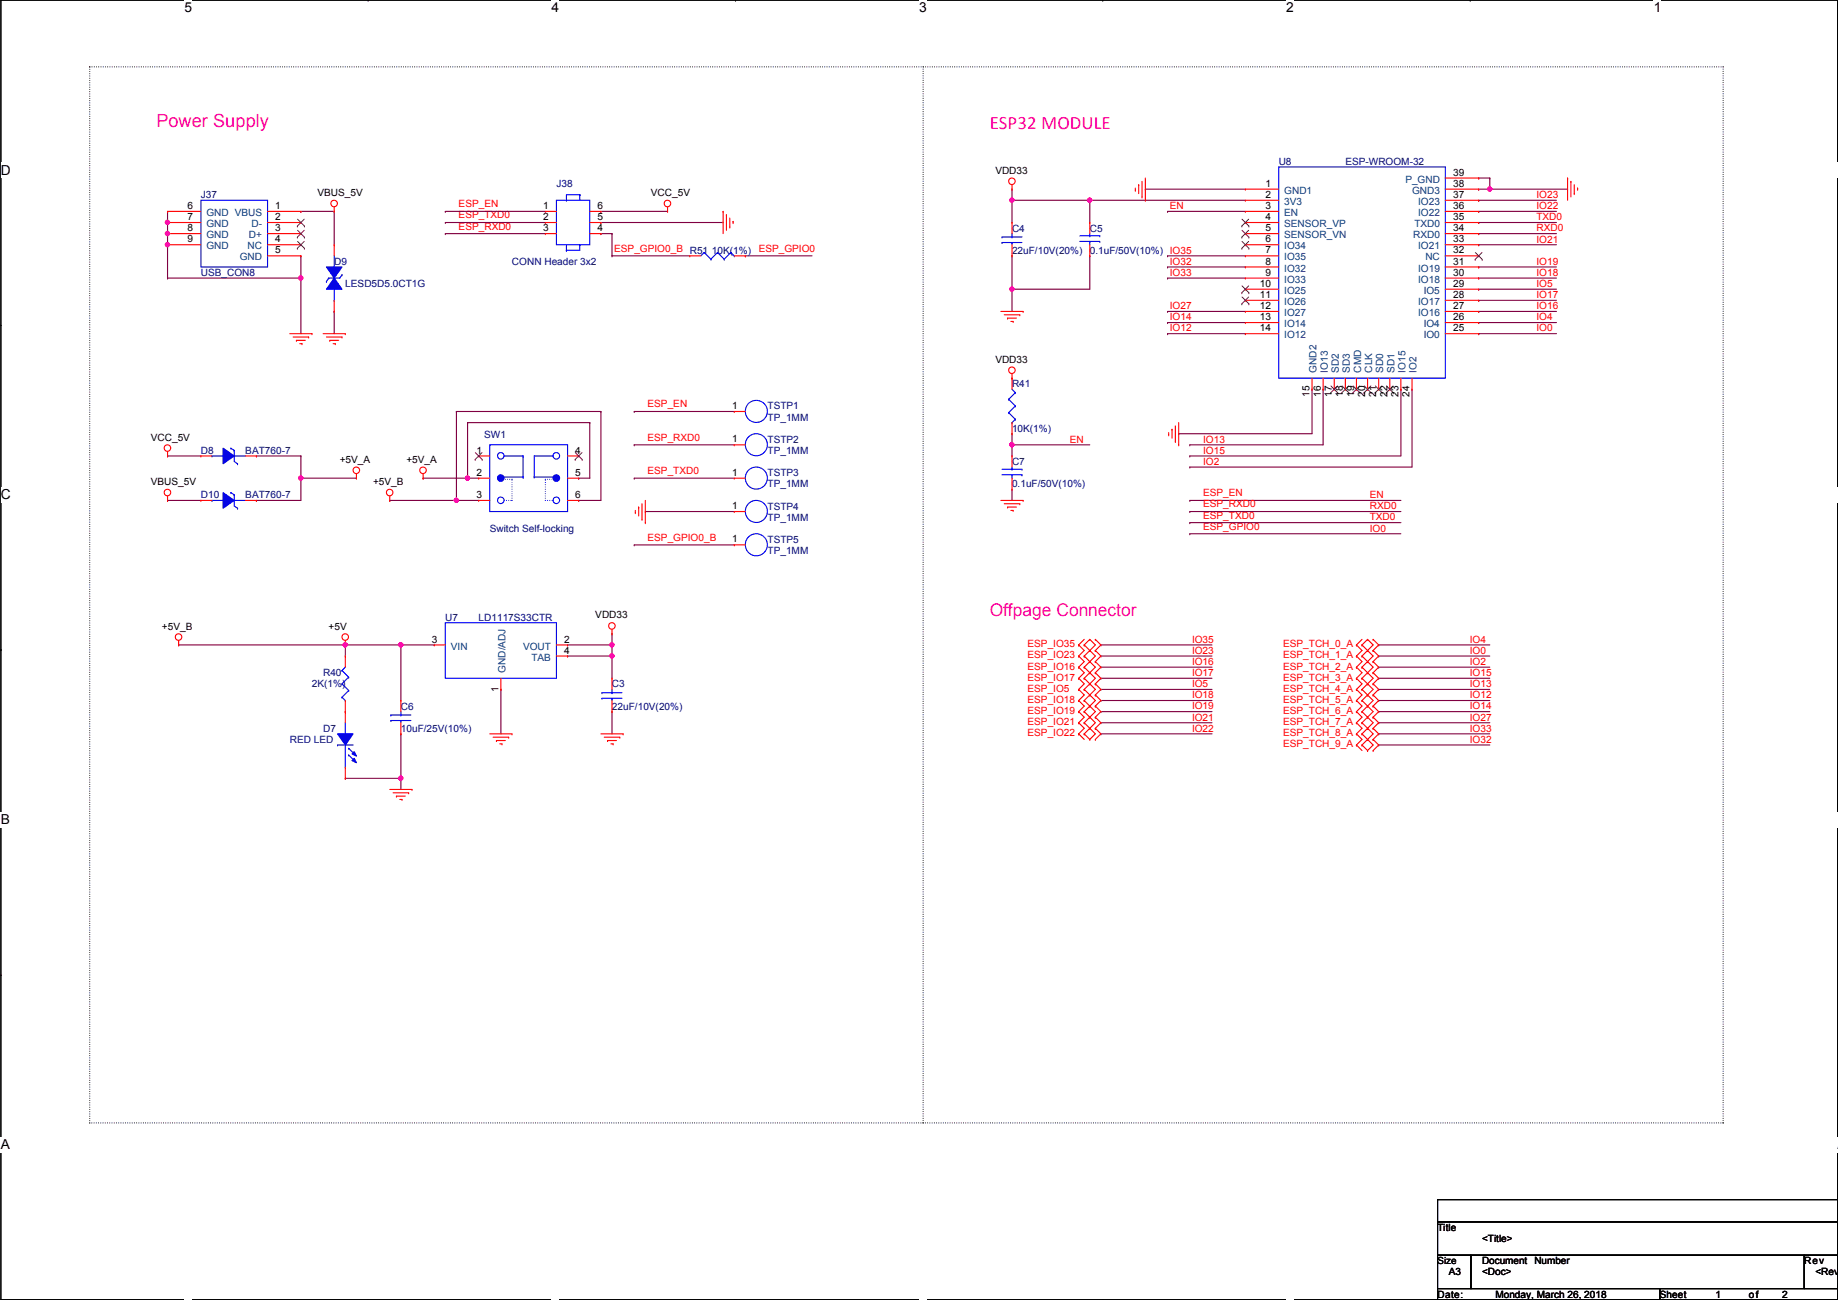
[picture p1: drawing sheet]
<svg xmlns="http://www.w3.org/2000/svg" width="420mm" height="297mm" viewBox="0 0 420 297" stroke-linecap="round" stroke-linejoin="round" font-family="sans-serif">
<path d="M.2 0h419.9v297h-419.9z" fill="none" stroke="#000" stroke-width=".25"/>
<g fill="#fff">
<path d="M42.2 0h1.7v3.5h-1.7z"/>
<path d="M42.2 297l1.7 .1z"/>
</g>
<path d="M84.1 0h.1M84.1 297h.1" fill="none" stroke="#000" stroke-width=".25"/>
<g fill="#fff">
<path d="M126.1 0h1.7v3.5h-1.7z"/>
<path d="M126.1 297l1.7 .1z"/>
</g>
<path d="M168.1 0h.1M168.1 297h.1" fill="none" stroke="#000" stroke-width=".25"/>
<g fill="#fff">
<path d="M210.1 0h1.7v3.5h-1.7z"/>
<path d="M210.1 297l1.7 .1z"/>
</g>
<path d="M252.1 0h.1M252.1 297h.1" fill="none" stroke="#000" stroke-width=".25"/>
<g fill="#fff">
<path d="M294 0h1.8v3.5h-1.8z"/>
<path d="M294 297l1.8 .1z"/>
</g>
<path d="M336.1 0h.1M336.1 297h.1" fill="none" stroke="#000" stroke-width=".25"/>
<g fill="#fff">
<path d="M378 0h1.8v3.5h-1.8z"/>
<path d="M378 297l1.8 .1z"/>
<path d="M.2 37.1h2.2v3.5h-2.2z"/>
<path d="M420.1 37.1l.1 3.5z"/>
<path d="M.2 111.3h2.2v3.5h-2.2z"/>
<path d="M420.1 111.3l.1 3.5z"/>
</g>
<path d="M.2 74.3h.1M420.1 74.3h.1" fill="none" stroke="#000" stroke-width=".25"/>
<g fill="#fff">
<path d="M.2 185.6h2.1v3.5h-2.1z"/>
<path d="M420.1 185.6l.1 3.5z"/>
</g>
<path d="M.2 148.5h.1M420.1 148.5h.1" fill="none" stroke="#000" stroke-width=".25"/>
<path d="M.2 148.5h.1M420.1 148.5h.1" fill="none" stroke="#000" stroke-width=".23"/>
<g fill="#fff">
<path d="M.2 259.8h2.1v3.5h-2.1z"/>
<path d="M420.1 259.8l.1 3.5z"/>
</g>
<path d="M.2 222.7h.1M420.1 222.7h.1" fill="none" stroke="#000" stroke-width=".25"/>
<path d="M20.5 15.3h373.4M20.5 15.3h.1M211 15.3v241.3M393.9 15.3h.1M393.9 15.3v241.3M20.5 256.6h.1M20.5 256.6v-241.3M211 256.6h.1M393.9 256.6h.1M393.9 256.6h-373.4" fill="none" stroke="#000" stroke-width=".25" stroke-dasharray="0 .5"/>
<path d="M129.7 147.4h.1M129.7 147.4h10.2M139.9 147.4h.1M139.9 147.4v2.5M139.9 162.6h.1M139.9 162.6v5.1" fill="none" stroke="#800040" stroke-width=".25"/>
<circle cx="139.9" cy="149.9" r=".49" fill="#f0f"/>
<circle cx="139.9" cy="149.9" r=".49" fill="none" stroke="#f0f" stroke-width=".25"/>
<circle cx="139.9" cy="147.3" r=".49" fill="#f0f"/>
<circle cx="139.9" cy="147.3" r=".49" fill="none" stroke="#f0f" stroke-width=".25"/>
<path d="M78.9 147.4h.1M78.9 147.4v2.5M114.5 157.5h.1M114.5 157.5v10.2M129.7 149.9h.1M129.7 149.9h10.2M139.9 149.9h.1M139.9 149.9v5.1" fill="none" stroke="#800040" stroke-width=".25"/>
<circle cx="78.9" cy="147.3" r=".49" fill="#f0f"/>
<circle cx="78.9" cy="147.3" r=".49" fill="none" stroke="#f0f" stroke-width=".25"/>
<path d="M76.4 48.3h.1M76.4 48.3v7.6M76.4 71.2h.1M76.4 71.2v5M78.9 177.8h.1M78.9 177.8h12.7" fill="none" stroke="#800040" stroke-width=".25"/>
<circle cx="91.6" cy="177.8" r=".49" fill="#f0f"/>
<circle cx="91.6" cy="177.8" r=".49" fill="none" stroke="#f0f" stroke-width=".25"/>
<path d="M38.3 50.8h.1M38.3 50.8v2.6M91.6 177.8h.1M91.6 177.8v2.6" fill="none" stroke="#800040" stroke-width=".25"/>
<circle cx="38.3" cy="50.8" r=".49" fill="#f0f"/>
<circle cx="38.3" cy="50.8" r=".49" fill="none" stroke="#f0f" stroke-width=".25"/>
<path d="M38.3 53.4h.1M38.3 53.4v2.5" fill="none" stroke="#800040" stroke-width=".25"/>
<circle cx="38.3" cy="55.9" r=".49" fill="#f0f"/>
<circle cx="38.3" cy="55.9" r=".49" fill="none" stroke="#f0f" stroke-width=".25"/>
<circle cx="38.3" cy="53.4" r=".49" fill="#f0f"/>
<circle cx="38.3" cy="53.4" r=".49" fill="none" stroke="#f0f" stroke-width=".25"/>
<path d="M38.3 55.9h.1M38.3 48.3h.1M38.3 48.3v2.5M38.3 55.9v7.6M68.8 48.3h.1M68.8 58.5h.1M68.8 48.3h7.6M68.8 58.5v17.7M38.3 63.5h.1M38.3 63.5h30.5M68.8 63.5h.1" fill="none" stroke="#800040" stroke-width=".25"/>
<circle cx="68.8" cy="63.5" r=".49" fill="#f0f"/>
<circle cx="68.8" cy="63.5" r=".49" fill="none" stroke="#f0f" stroke-width=".25"/>
<path d="M78.9 147.4h.1M78.9 147.4h12.7M91.6 147.4h.1M91.6 147.4v12.7" fill="none" stroke="#800040" stroke-width=".25"/>
<circle cx="91.6" cy="147.3" r=".49" fill="#f0f"/>
<circle cx="91.6" cy="147.3" r=".49" fill="none" stroke="#f0f" stroke-width=".25"/>
<path d="M249.1 45.8h.1M249.1 45.8h35.6M139.9 144.8h.1M139.9 144.8v2.6M91.6 167.7h.1M91.6 167.7v10.1" fill="none" stroke="#800040" stroke-width=".25"/>
<circle cx="249.1" cy="45.7" r=".49" fill="#f0f"/>
<circle cx="249.1" cy="45.7" r=".49" fill="none" stroke="#f0f" stroke-width=".25"/>
<path d="M231.3 99.1h.1M231.3 99.1v2.5M231.3 101.6h.1M231.3 101.6h17.8" fill="none" stroke="#800040" stroke-width=".25"/>
<circle cx="231.3" cy="101.6" r=".49" fill="#f0f"/>
<circle cx="231.3" cy="101.6" r=".49" fill="none" stroke="#f0f" stroke-width=".25"/>
<g fill="none" stroke="#800040" stroke-width=".25">
<path d="M231.3 43.2h.1M231.3 45.8h.1M231.3 43.2v7.6M261.8 43.2h.1M261.8 43.2h22.9M266.9 48.3h.1M266.9 58.5h.1M266.9 48.3h17.8M266.9 58.5h17.8M338 45.8h.1M338 43.2h.1M338 53.4h.1"/>
<path d="M338 50.8h.1M338 48.3h.1M338 55.9h.1M338 40.7h.1M338 43.2h20.3M338 48.3h17.8M338 45.8h17.8M338 53.4h17.8M338 50.8h17.8M338 55.9h17.8M338 40.7h2.6M340.6 40.7h.1"/>
<path d="M340.6 43.2h.1M340.6 40.7v2.5M266.9 61h.1M266.9 63.5h.1M266.9 73.7h.1M266.9 71.2h.1M266.9 76.2h.1M266.9 61h17.8M266.9 63.5h17.8M266.9 73.7h17.8M266.9 71.2h17.8M266.9 76.2h17.8"/>
<path d="M338 61h.1M338 63.5h.1M338 76.2h.1M338 73.7h.1M338 61h17.8M338 63.5h17.8M338 73.7h17.8M338 76.2h17.8M299.9 88.9h.1M299.9 88.9v10.2M302.5 88.9h.1M302.5 88.9v12.7"/>
<path d="M320.2 88.9h.1M320.2 88.9v15.3M322.8 88.9h.1M322.8 88.9v17.8M231.3 111.8h.1M231.3 101.6h.1M231.3 101.6v2.6M231.3 111.8v2.5"/>
</g>
<circle cx="340.5" cy="43.2" r=".49" fill="#f0f"/>
<circle cx="340.5" cy="43.2" r=".49" fill="none" stroke="#f0f" stroke-width=".25"/>
<path d="M231.3 58.5h.1M231.3 45.8h.1M231.3 58.5v7.6M231.3 45.8h17.8" fill="none" stroke="#800040" stroke-width=".25"/>
<circle cx="231.3" cy="45.7" r=".49" fill="#f0f"/>
<circle cx="231.3" cy="45.7" r=".49" fill="none" stroke="#f0f" stroke-width=".25"/>
<path d="M249.1 45.8h.1M249.1 45.8v5M231.3 66.1h.1M231.3 66.1h17.8" fill="none" stroke="#800040" stroke-width=".25"/>
<circle cx="231.3" cy="66.1" r=".49" fill="#f0f"/>
<circle cx="231.3" cy="66.1" r=".49" fill="none" stroke="#f0f" stroke-width=".25"/>
<g fill="none" stroke="#800040" stroke-width=".25">
<path d="M101.8 53.4h.1M101.8 50.8h.1M101.8 53.4h22.9M101.8 50.8h22.9M137.4 48.3h.1M137.4 50.8h.1M137.4 48.3h15.2M137.4 50.8h27.9M249.1 58.5h.1M249.1 58.5v7.6M231.3 66.1h.1M231.3 66.1v5.1"/>
<path d="M338 71.2h.1M338 66.1h.1M338 68.6h.1M338 71.2h17.8M338 66.1h17.8M338 68.6h17.8M38.3 104.2h.1M38.3 114.3h.1M38.3 104.2h7.6M38.3 114.3h7.6M58.6 104.2h.1M58.6 114.3h.1"/>
<path d="M58.6 104.2h10.2M68.8 104.2h.1M68.8 109.3h.1M68.8 104.2v10.1h-10.2M68.8 109.3h12.7M251.7 149.9h.1M251.7 147.4h.1M251.7 155h.1M251.7 157.5h.1M251.7 152.4h.1M251.7 149.9h25.4M251.7 147.4h25.4"/>
<path d="M251.7 155h25.4M251.7 152.4h25.4M251.7 157.5h25.4M315.2 149.9h.1M315.2 147.4h.1M315.2 155h.1M315.2 152.4h.1M315.2 157.5h.1M315.2 149.9h25.4M315.2 147.4h25.4M315.2 155h25.4M315.2 152.4h25.4"/>
<path d="M315.2 157.5h25.4M251.7 167.7h.1M251.7 165.1h.1M251.7 162.6h.1M251.7 160.1h.1M251.7 167.7h25.4M251.7 165.1h25.4M251.7 162.6h25.4M251.7 160.1h25.4M315.2 170.2h.1M315.2 167.7h.1M315.2 165.1h.1"/>
<path d="M315.2 162.6h.1M315.2 160.1h.1M315.2 167.7h25.4M315.2 165.1h25.4M315.2 162.6h25.4M315.2 160.1h25.4M315.2 170.2h25.4"/>
</g>
<circle cx="68.8" cy="109.2" r=".49" fill="#f0f"/>
<circle cx="68.8" cy="109.2" r=".49" fill="none" stroke="#f0f" stroke-width=".25"/>
<path d="M96.7 109.3h.1M96.7 109.3h10.2M40.8 147.4h.1M40.8 147.4h38.1M91.6 147.4h.1M91.6 147.4h7.7" fill="none" stroke="#800040" stroke-width=".25"/>
<circle cx="106.9" cy="109.2" r=".49" fill="#f0f"/>
<circle cx="106.9" cy="109.2" r=".49" fill="none" stroke="#f0f" stroke-width=".25"/>
<g fill="none" stroke="#800040" stroke-width=".25">
<path d="M104.3 94h.1M104.3 94v20.3M106.9 96.6h.1M106.9 96.6v12.7M106.9 96.6h27.9M134.8 96.6h.1M134.8 96.6v12.7h-2.5M89.1 114.3h.1M89.1 114.3h20.3M104.3 114.3h.1M106.9 109.3h.1M106.9 109.3h2.5"/>
<path d="M132.3 109.3h.1"/>
</g>
<circle cx="104.3" cy="114.3" r=".49" fill="#f0f"/>
<circle cx="104.3" cy="114.3" r=".49" fill="none" stroke="#f0f" stroke-width=".25"/>
<g fill="none" stroke="#800040" stroke-width=".25">
<path d="M101.8 48.3h.1M101.8 48.3h22.9M137.4 53.4h.1M137.4 53.4h2.5M139.9 53.4h.1M139.9 58.5h.1M139.9 53.4v5.1M139.9 58.5h17.8M170.4 58.5h.1M170.4 58.5h15.2M104.3 94h.1M104.3 94h33.1"/>
<path d="M137.4 94h.1M137.4 94v20.3h-5.1M145 94h.1M145 94h22.8M269.4 99.1h.1M269.4 99.1h30.5M132.3 114.3h.1M145 101.6h.1M145 109.3h.1M145 101.6h22.8M145 109.3h22.8M147.5 116.9h.1"/>
<path d="M147.5 116.9h20.3M272 101.6h.1M272 104.2h.1M272 106.7h.1M272 114.3h.1M272 116.9h.1M272 119.4h.1M272 114.3h48.2M272 101.6h30.5M272 104.2h48.2M272 106.7h50.8M272 116.9h48.2"/>
<path d="M272 119.4h48.2M145 124.5h.1M145 124.5h22.8M272 122h.1M272 122h48.2"/>
</g>
<g fill="none" stroke="#f00" stroke-width=".25">
<path d="M76.4 48.3h.1M76.4 47.3v1M152.6 48.3h.1M152.6 47.3v1M165.3 48.3h.1M165.3 48.3v5.1M166.1 49.1h.1M166.1 49.1v3.5M166.8 51.9h.1M166.8 49.8v2.1M167.6 50.6h.1M167.6 50.6v.5"/>
<path d="M231.3 43.2h.1M231.3 42.2v1M259.5 43.5h.1M259.5 43v.5M260.3 42.2h.1M260.3 42.2v2M261.1 45h.1M261.1 41.4v3.6M261.8 45.8h.1M261.8 40.7v5.1M358.3 40.7h.1M358.3 40.7v5.1"/>
<path d="M359.1 41.4h.1M359.1 41.4v3.6M359.9 44.2h.1M359.9 42.2v2M360.6 43h.1M360.6 43v.5M66.2 76.2h5.1M67 77h3.6M67.8 77.8h.1M67.8 77.8h2M68.5 78.5h.5M69 78.5h.1"/>
<path d="M70.6 77h.1M71.3 76.2h.1M73.9 76.2h5M74.6 77h3.6M75.4 77.8h.1M75.4 77.8h2M76.1 78.5h.6M76.7 78.5h.1M78.2 77h.1M78.9 76.2h.1M228.8 71.2h5.1M229.6 71.9h3.5"/>
<path d="M230.3 72.7h.1M230.3 72.7h2.1M231.1 73.4h.5M231.6 73.4h.1M233.1 71.9h.1M233.9 71.2h.1M231.3 86.4h.1M231.3 85.4v1M267.2 99.4h.1M267.2 98.8v.6M267.9 98.1h.1M267.9 98.1v2"/>
<path d="M268.7 97.3v3.6M269.4 96.6v5M38.3 104.2h.1M38.3 114.3h.1M38.3 103.2v1M38.3 113.3v1M81.5 109.3h.1M81.5 108.2v1.1M89.1 114.3h.1M89.1 113.3v1M96.7 109.3h.1M96.7 108.2v1.1"/>
<path d="M145.2 117.1h.1M145.2 116.6v.5M146 115.9h.1M146 115.9v2M146.8 118.7h.1M146.8 115.1v3.6M147.5 119.4h.1M147.5 114.3v5.1M228.8 114.3h5.1M229.6 115.1h3.5M230.3 115.9h.1M230.3 115.9h2.1"/>
<path d="M231.1 116.6h.5M231.6 116.6h.1M233.1 115.1h.1M233.9 114.3h.1M268.7 100.9h.1M269.4 101.6h.1M40.8 147.4h.1M40.8 146.3v1.1M78.9 147.4h.1M78.9 149.9h.1M78.9 146.3v1.1M78.9 149.9v2.5"/>
<path d="M139.9 144.8h.1M139.9 155h.1M139.9 143.8v1M139.9 155v2.5M246.6 147.4h.1M246.6 152.4h.1M246.6 149.9h.1M246.6 155h.1M246.6 157.5h.1M246.6 149.9l1.3 1.3-1.3 1.2M246.6 147.4l1.3 1.2-1.3 1.3M246.6 155l1.3 1.3-1.3 1.2"/>
<path d="M246.6 152.4l1.3 1.3-1.3 1.3M246.6 157.5l1.3 1.3-1.3 1.3M247.9 147.4h.1M247.9 152.4h.1M247.9 149.9h.1M247.9 155h.1M247.9 157.5h.1M247.9 146.1l-1.3 1.3M247.9 147.4l2.5 2.5-2.5 2.5M247.9 149.9l2.5 2.5-2.5 2.6M247.9 152.4l1.2 1.3M247.9 155l2.5 2.5-2.5 2.6"/>
<path d="M247.9 157.5l2.5 2.6-2.5 2.5M249.1 146.1h.1M249.1 148.6h.1M249.1 151.2h.1M249.1 153.7h.1M249.1 156.3h.1M249.1 158.8h.1M249.1 146.1l1.3 1.3-2.5 2.5M249.1 146.1l-1.2 1.3M249.1 153.7l1.3 1.3-2.5 2.5M250.4 148.6h.1M250.4 146.1h.1"/>
<path d="M250.4 153.7h.1M250.4 151.2h.1M250.4 156.3h.1M250.4 158.8h.1M250.4 146.1l1.3 1.3-1.3 1.2M250.4 151.2l1.3 1.2-1.3 1.3M250.4 156.3l1.3 1.2-1.3 1.3M250.4 148.6l1.3 1.3-1.3 1.3M250.4 153.7l1.3 1.3-1.3 1.3M250.4 158.8l1.3 1.3-1.3 1.2M310.1 147.4h.1M310.1 157.5h.1"/>
<path d="M310.1 149.9h.1M310.1 152.4h.1M310.1 155h.1M310.1 149.9l1.3 1.3-1.3 1.2M310.1 147.4l1.3 1.2-1.3 1.3M310.1 152.4l1.3 1.3-1.3 1.3M310.1 155l1.3 1.3-1.3 1.2M310.1 157.5l1.3 1.3-1.3 1.3M311.4 147.4h.1M311.4 157.5h.1M311.4 149.9h.1M311.4 152.4h.1"/>
<path d="M311.4 155h.1M311.4 146.1l-1.3 1.3M311.4 147.4l2.5 2.5-2.5 2.5M311.4 155l2.5 2.5-2.5 2.6M311.4 152.4l2.5 2.6-2.5 2.5M311.4 157.5l2.5 2.6-2.5 2.5M311.4 149.9l2.5 2.5-2.5 2.6M312.6 146.1h.1M312.6 148.6h.1M312.6 156.3h.1M312.6 158.8h.1M312.6 151.2h.1"/>
<path d="M312.6 153.7h.1M312.6 146.1l1.3 1.3-2.5 2.5M312.6 146.1l-1.2 1.3M313.9 148.6h.1M313.9 146.1h.1M313.9 158.8h.1M313.9 156.3h.1M313.9 151.2h.1M313.9 153.7h.1M313.9 146.1l1.3 1.3-1.3 1.2M313.9 151.2l1.3 1.2-1.3 1.3M313.9 156.3l1.3 1.2-1.3 1.3"/>
<path d="M313.9 148.6l1.3 1.3-1.3 1.3M313.9 153.7l1.3 1.3-1.3 1.3M313.9 158.8l1.3 1.3-1.3 1.2M78.9 162.6h.1M78.9 160.1v2.5M112 167.7h5M112.7 168.4h3.6M113.5 169.2h.1M113.5 169.2h2M114.2 170h.6M114.8 170h.1M116.3 168.4h.1"/>
<path d="M117 167.7h.1M137.4 167.7h5M138.1 168.4h3.6M138.9 169.2h.1M138.9 169.2h2M139.6 170h.6M139.9 162.6h.1M139.9 160.1v2.5M140.2 170h.1M141.7 168.4h.1M142.4 167.7h.1M246.6 162.6h.1"/>
<path d="M246.6 160.1h.1M246.6 165.1h.1M246.6 167.7h.1M246.6 165.1l1.3 1.3-1.3 1.3M246.6 160.1l1.3 1.2-1.3 1.3M246.6 162.6l1.3 1.3-1.3 1.2M246.6 167.7l1.3 1.3M247.9 162.6h.1M247.9 160.1h.1M247.9 165.1h.1M247.9 167.7h.1M247.9 160.1l2.5 2.5-2.5 2.5"/>
<path d="M247.9 162.6l2.5 2.5-2.5 2.6M247.9 165.1l2.5 2.6-1.3 1.3M247.9 167.7l1.2 1.3M249.1 161.3h.1M249.1 163.9h.1M249.1 166.4h.1M249.1 169h.1M250.4 163.9h.1M250.4 161.3h.1M250.4 166.4h.1M250.4 169h.1M250.4 161.3l1.3 1.3-1.3 1.3"/>
<path d="M250.4 166.4l1.3 1.3-1.3 1.3M250.4 163.9l1.3 1.2-1.3 1.3M310.1 165.1h.1M310.1 162.6h.1M310.1 160.1h.1M310.1 167.7h.1M310.1 170.2h.1M310.1 160.1l1.3 1.2-1.3 1.3M310.1 167.7l1.3 1.3-1.3 1.2M310.1 162.6l1.3 1.3-1.3 1.2M310.1 165.1l1.3 1.3-1.3 1.3M310.1 170.2l1.3 1.3"/>
<path d="M311.4 165.1h.1M311.4 162.6h.1M311.4 160.1h.1M311.4 167.7h.1M311.4 170.2h.1M311.4 162.6l2.5 2.5-2.5 2.6M311.4 160.1l2.5 2.5-2.5 2.5M311.4 165.1l2.5 2.6-2.5 2.5M311.4 167.7l2.5 2.5-1.3 1.3M311.4 170.2l1.2 1.3M312.6 163.9h.1M312.6 166.4h.1"/>
<path d="M312.6 161.3h.1M312.6 169h.1M312.6 171.5h.1M313.9 166.4h.1M313.9 163.9h.1M313.9 161.3h.1M313.9 169h.1M313.9 171.5h.1M313.9 161.3l1.3 1.3-1.3 1.3M313.9 163.9l1.3 1.2-1.3 1.3M313.9 169l1.3 1.2-1.3 1.3M313.9 166.4l1.3 1.3-1.3 1.3"/>
<path d="M89.1 180.4h5.1M89.9 181.1h3.5M90.6 181.9h.1M90.6 181.9h2.1M91.4 182.7h.5M91.9 182.7h.1M93.4 181.1h.1M94.2 180.4h.1"/>
<circle cx="76.4" cy="46.5" r=".75"/>
<circle cx="152.6" cy="46.5" r=".75"/>
<circle cx="231.3" cy="41.4" r=".75"/>
<circle cx="231.3" cy="84.6" r=".75"/>
<circle cx="38.3" cy="102.4" r=".75"/>
<circle cx="38.3" cy="112.5" r=".75"/>
<circle cx="81.5" cy="107.5" r=".75"/>
<circle cx="89.1" cy="112.5" r=".75"/>
<circle cx="96.7" cy="107.5" r=".75"/>
<circle cx="40.8" cy="145.6" r=".75"/>
<circle cx="78.9" cy="145.6" r=".75"/>
<circle cx="139.9" cy="143" r=".75"/>
</g>
<path d="M328.6 274.1h91.5v5.1h-91.5zM328.6 279.2h91.5v7.6h-91.5zM328.6 286.8h7.6v7.6h-7.6zM328.6 294.4h50.8v2.6h-50.8zM336.2 286.8h76.2v7.6h-76.2zM379.4 294.4h40.7v2.6h-40.7zM412.4 286.8h7.7v7.6h-7.7z" fill="none" stroke="#000" stroke-width=".25"/>
<g fill="none" stroke="#00f" stroke-width=".25">
<path d="M78.2 153.2h.1M78.2 156.3h.1M78.2 159.3h.1M78.2 153.2l1.5 1.5M78.2 156.3l1.5 1.5M78.2 159.3l.7 .8M78.9 152.4l-.7 .8M79.7 154.7h.1M79.7 157.8h.1M79.7 154.7l-1.5 1.6M79.7 157.8l-1.5 1.5M137.6 158.3h.1"/>
<path d="M137.6 159.6h.1M137.6 158.3h4.6M137.6 159.6h4.6M139.9 159.6h.1M139.9 158.3h.1M139.9 157.5v.8M139.9 159.6v.5M78.9 160.1h.1"/>
<circle cx="114.5" cy="104.2" r=".75"/>
</g>
<circle cx="114.5" cy="109.2" r=".75" fill="#00f"/>
<g fill="none" stroke="#00f" stroke-width=".25">
<circle cx="114.5" cy="109.2" r=".75"/>
<circle cx="114.5" cy="114.3" r=".75"/>
<circle cx="127.2" cy="104.2" r=".75"/>
<circle cx="127.2" cy="114.3" r=".75"/>
</g>
<circle cx="127.2" cy="109.2" r=".75" fill="#00f"/>
<g fill="none" stroke="#00f" stroke-width=".25">
<path d="M76.4 58.5v2.5M75.1 63.5h.1M75.1 63.5h2.6M76.4 61h.1M76.4 68.6h.1M76.4 66.1v2.5M112 101.6h17.7v15.3h-17.7zM114.5 109h5.1M115.3 104.2h4.3M119.6 104.2h.1M119.6 109h.1M119.6 104.2v4.8"/>
<path d="M122.1 109h.1M122.1 109h5.1M126.4 104.2h.1M126.4 104.2h-4.3v4.8M127.2 109h.1"/>
<circle cx="127.2" cy="109.2" r=".75"/>
<circle cx="172.9" cy="109.2" r="2.52"/>
<circle cx="172.9" cy="116.9" r="2.52"/>
<circle cx="172.9" cy="124.5" r="2.52"/>
</g>
<path d="M114.5 109.5h.1M115.3 114.3h1.7M117 114.3h.1M117 114.3v-4.8M117 109.5h.1M117 109.5h-2.5M124.7 114.3h1.7M124.7 114.3v-4.8M124.7 109.5h.1M126.4 114.3h.1M127.2 109.5h-2.5" fill="none" stroke="#00f" stroke-width=".25" stroke-dasharray="0 .5"/>
<g fill="none" stroke="#f00" stroke-width=".25">
<path d="M109.4 104.2h.1M109.4 109.3h.1M109.4 114.3h.1M109.4 104.2h2.6M109.4 109.3h2.6M109.4 114.3h2.6M129.7 104.2h2.6M129.7 109.3h2.6M129.7 114.3h2.6M132.3 104.2h.1M132.3 109.3h.1M132.3 114.3h.1"/>
<path d="M167.8 109.3h.1M167.8 116.9h.1M167.8 109.3h2.6M167.8 116.9h2.6M167.8 124.5h.1M167.8 124.5h2.6"/>
</g>
<path d="M108.6 105h.1M108.7 103.4l1.5 1.6M110.2 103.4l-1.6 1.6M110.2 105h.1M131.5 105h.1M131.5 103.4l1.6 1.6M133 103.4l-1.5 1.6M133.1 105h.1" fill="none" stroke="#804000" stroke-width=".23"/>
<path d="M74.6 61h3.6l-1.8 2.5z" fill-rule="evenodd" fill="#00f"/>
<path d="M74.6 61h3.6l-1.8 2.5zM74.6 64.3h.1M75.1 63.5l-.5 .8M78.2 62.8h.1M78.2 62.8l-.5 .7" fill="none" stroke="#00f" stroke-width=".25"/>
<path d="M76.4 63.5l1.8 2.6h-3.6z" fill-rule="evenodd" fill="#00f"/>
<g fill="none" stroke="#00f" stroke-width=".25">
<path d="M161 57.7h.1M161 57.7l-.8 .8M161 57.7l1.5 1.5M162.5 59.2h.1M164 57.7h.1M164 57.7l-1.5 1.5M164 57.7l1.6 1.5M165.6 59.2h.1M167.1 57.7h.1M167.1 57.7l-1.5 1.5M167.1 57.7l.7 .8M167.8 58.5h.1"/>
<path d="M229.1 54.1h.1M229.1 55.4h.1M229.1 54.1h4.5M229.1 55.4h4.5M231.3 55.4h.1M231.3 54.1h.1M231.3 53.4v.7M231.3 55.4v.5M76.4 63.5l1.8 2.6h-3.6zM229.1 108.5h4.5M229.1 107.2h4.5M231.3 107.2h.1"/>
<path d="M231.3 108.5h.1M231.3 106.7v.5M231.3 108.5v.8M233.6 108.5h.1M233.6 107.2h.1M77.2 170.2h.1M77.2 170.2h3.5M78.9 167.7h.1M78.9 175.3h.1M78.9 165.1v2.6M78.9 170.2v5.1M89.4 163.4h.1"/>
<path d="M89.4 164.6h.1M89.4 163.4h4.5M89.4 164.6h4.5M91.6 164.6h.1M91.6 163.4h.1M91.6 162.6v.8M91.6 164.6v.5"/>
<circle cx="172.9" cy="94" r="2.52"/>
</g>
<g fill="none" stroke="#f00" stroke-width=".25">
<path d="M76.4 55.9h.1M76.4 55.9v2.6M157.7 58.5h.1M157.7 58.5h2.5M167.8 58.5h2.6M170.4 58.5h.1M231.3 58.5h.1M231.3 50.8h.1M231.3 50.8v2.6M231.3 55.9v2.6M76.4 71.2h.1M76.4 68.6v2.6"/>
<path d="M167.8 94h.1M167.8 94h2.6M231.3 104.2h.1M231.3 111.8h.1M231.3 104.2v2.5M231.3 109.3v2.5M91.6 167.7h.1M91.6 160.1h.1M91.6 160.1v2.5M91.6 165.1v2.6"/>
</g>
<path d="M77.2 167.7h3.5l-1.8 2.5z" fill-rule="evenodd" fill="#00f"/>
<path d="M77.2 167.7h3.5l-1.8 2.5z" fill="none" stroke="#00f" stroke-width=".25"/>
<path d="M81 173.3l.5 1-1-.5z" fill-rule="evenodd" fill="#00f"/>
<path d="M81 173.3l.5 1-1-.5z" fill="none" stroke="#00f" stroke-width=".25"/>
<path d="M81 171.7l.5 1.1-1-.5z" fill-rule="evenodd" fill="#00f"/>
<g fill="none" stroke="#00f" stroke-width=".25">
<path d="M292.3 38.1h38.1v48.3h-38.1zM127.2 45.8h7.6v10.1h-7.6zM129.5 45.8h.1M129.5 57.2h.1M129.5 55.9v1.3M132.5 44.5h.1M132.5 55.9h.1M132.5 44.5h-3v1.3M132.5 44.5v1.3M132.5 55.9v1.3h-3M48.5 104.2h.1M48.5 104.2h2.5"/>
<path d="M52.8 102.4h.1M52.8 102.4l.7 .5M53.5 104.2h.1M53.5 102.9h.1M53.5 104.2h2.6M53.5 102.9v2.6l.8 .5M54.3 106h.1M101.8 142.3h25.4v12.7h-25.4zM79.7 171h.1M79.7 172.5h.1M79.7 171l1.5 1.5M79.7 172.5l1.5 1.5"/>
<path d="M81 171.7l.5 1.1-1-.5z"/>
<circle cx="172.9" cy="101.6" r="2.52"/>
</g>
<g fill="none" stroke="#f00" stroke-width=".25">
<path d="M124.7 48.3h.1M124.7 50.8h.1M124.7 53.4h.1M124.7 48.3h2.5M124.7 50.8h2.5M124.7 53.4h2.5M134.8 48.3h2.6M134.8 50.8h2.6M134.8 53.4h2.6M137.4 53.4h.1M137.4 50.8h.1M137.4 48.3h.1"/>
<path d="M284.7 43.2h.1M284.7 45.8h.1M284.7 48.3h.1M284.7 50.8h.1M284.7 53.4h.1M284.7 55.9h.1M284.7 58.5h.1M284.7 43.2h7.6M284.7 45.8h7.6M284.7 48.3h7.6M284.7 50.8h7.6M284.7 53.4h7.6"/>
<path d="M284.7 55.9h7.6M284.7 58.5h7.6M330.4 43.2h7.6M330.4 45.8h7.6M330.4 48.3h7.6M330.4 50.8h7.6M330.4 53.4h7.6M330.4 55.9h7.6M330.4 58.5h7.6M330.4 40.7h7.6M338 43.2h.1M338 45.8h.1"/>
<path d="M338 48.3h.1M338 50.8h.1M338 53.4h.1M338 55.9h.1M338 58.5h.1M338 40.7h.1M284.7 61h.1M284.7 63.5h.1M284.7 66.1h.1M284.7 68.6h.1M284.7 71.2h.1M284.7 73.7h.1"/>
<path d="M284.7 76.2h.1M284.7 61h7.6M284.7 63.5h7.6M284.7 66.1h7.6M284.7 68.6h7.6M284.7 71.2h7.6M284.7 73.7h7.6M284.7 76.2h7.6M330.4 61h7.6M330.4 63.5h7.6M330.4 66.1h7.6M330.4 68.6h7.6"/>
<path d="M330.4 71.2h7.6M330.4 73.7h7.6M330.4 76.2h7.6M338 61h.1M338 63.5h.1M338 66.1h.1M338 68.6h.1M338 71.2h.1M338 73.7h.1M338 76.2h.1M299.9 88.9h.1M299.9 86.4v2.5"/>
<path d="M302.5 88.9h.1M302.5 86.4v2.5M305 88.9h.1M305 86.4v2.5M307.5 88.9h.1M307.5 86.4v2.5M310.1 88.9h.1M310.1 86.4v2.5M312.6 88.9h.1M312.6 86.4v2.5M315.2 88.9h.1M315.2 86.4v2.5"/>
<path d="M317.7 88.9h.1M317.7 86.4v2.5M320.2 88.9h.1M320.2 86.4v2.5M322.8 88.9h.1M322.8 86.4v2.5M167.8 101.6h.1M167.8 101.6h2.6M99.3 147.4h.1M99.3 147.4h2.5M114.5 157.5h.1M114.5 155v2.5"/>
<path d="M127.2 147.4h2.5M127.2 149.9h2.5M129.7 147.4h.1M129.7 149.9h.1M78.9 162.6h.1M78.9 177.8h.1M78.9 162.6v2.5M78.9 175.3v2.5"/>
</g>
<g fill="none" stroke="#804000" stroke-width=".23">
<path d="M283.9 51.6h.1M283.9 54.2h.1M283.9 56.7h.1M283.9 50.1l1.6 1.5M283.9 52.6l1.6 1.6M283.9 55.2l1.6 1.5M285.4 50.1l-1.5 1.5M285.4 52.6l-1.5 1.6M285.4 55.2l-1.5 1.5M285.5 51.6h.1M285.5 54.2h.1M285.5 56.7h.1"/>
<path d="M337.2 59.3h.1M337.3 57.7l1.5 1.6M338.8 57.7l-1.6 1.6M338.8 59.3h.1M283.9 66.9h.1M283.9 69.4h.1M283.9 65.3l1.6 1.6M283.9 67.9l1.6 1.5M285.4 65.3l-1.5 1.6M285.4 67.9l-1.5 1.5M285.5 66.9h.1M285.5 69.4h.1"/>
<path d="M304.2 89.7h.1M304.2 88.2l1.6 1.5M305.8 88.2l-1.6 1.5M305.8 89.7h.1M306.7 89.7h.1M306.8 88.2l1.5 1.5M308.3 88.2l-1.6 1.5M308.3 89.7h.1M309.3 89.7h.1M309.3 88.2l1.6 1.5M310.8 88.2l-1.5 1.5M310.9 89.7h.1"/>
<path d="M311.8 89.7h.1M311.9 88.2l1.5 1.5M313.4 88.2l-1.6 1.5M313.4 89.7h.1M314.4 89.7h.1M314.4 88.2l1.6 1.5M315.9 88.2l-1.5 1.5M316 89.7h.1M316.9 89.7h.1M316.9 88.2l1.6 1.5M318.5 88.2l-1.6 1.5M318.5 89.7h.1"/>
</g>
<path d="M51 102.4l2.5 1.8-2.5 1.8z" fill-rule="evenodd" fill="#00f"/>
<path d="M45.9 45.8h15.3v15.2h-15.3zM48.5 114.3h.1M48.5 114.3h2.5M51 102.4l2.5 1.8-2.5 1.8zM52.8 112.6h.1M52.8 112.6l.7 .5M53.5 114.3h.1M53.5 113.1h.1M53.5 114.3h2.6M53.5 113.1v2.5l.8 .5M54.3 116.1h.1" fill="none" stroke="#00f" stroke-width=".25"/>
<g fill="none" stroke="#f00" stroke-width=".25">
<path d="M38.3 48.3h.1M38.3 50.8h.1M38.3 53.4h.1M38.3 55.9h.1M38.3 48.3h7.6M38.3 50.8h7.6M38.3 53.4h7.6M38.3 55.9h7.6M61.2 48.3h7.6M61.2 50.8h7.6M61.2 53.4h7.6M61.2 58.5h7.6"/>
<path d="M61.2 55.9h7.6M68.8 48.3h.1M68.8 50.8h.1M68.8 53.4h.1M68.8 58.5h.1M68.8 55.9h.1M45.9 104.2h.1M45.9 104.2h2.6M56.1 104.2h2.5M58.6 104.2h.1"/>
</g>
<path d="M68 51.6h.1M68 54.2h.1M68 56.7h.1M68 50.1l1.6 1.5M68 52.6l1.6 1.6M68 55.2l1.6 1.5M69.5 50.1l-1.5 1.5M69.5 52.6l-1.5 1.6M69.5 55.2l-1.5 1.5M69.6 51.6h.1M69.6 54.2h.1M69.6 56.7h.1" fill="none" stroke="#804000" stroke-width=".23"/>
<path d="M51 112.6l2.5 1.7-2.5 1.8z" fill-rule="evenodd" fill="#00f"/>
<g fill="none" stroke="#00f" stroke-width=".25">
<path d="M246.8 55.2h4.6M246.8 53.9h4.6M249.1 53.9h.1M249.1 55.2h.1M249.1 53.4v.5M249.1 55.2v.7M251.4 55.2h.1M251.4 53.9h.1M230.6 91.2h.1M230.6 94.3h.1M230.6 91.2l1.5 1.6M230.6 94.3l1.5 1.5"/>
<path d="M231.3 96.6h.1M231.3 88.9l.8 .8M232.1 89.7h.1M232.1 92.8h.1M232.1 95.8h.1M232.1 89.7l-1.5 1.5M232.1 92.8l-1.5 1.5M232.1 95.8l-.8 .8M51 112.6l2.5 1.7-2.5 1.8z"/>
</g>
<path d="M249.1 50.8h.1M249.1 58.5h.1M249.1 50.8v2.6M249.1 55.9v2.6M231.3 86.4h.1M231.3 99.1h.1M231.3 86.4v2.5M231.3 96.6v2.5M45.9 114.3h.1M45.9 114.3h2.6M56.1 114.3h2.5M58.6 114.3h.1" fill="none" stroke="#f00" stroke-width=".25"/>
<circle cx="139.9" cy="149.9" r=".49" fill="#f0f"/>
<circle cx="139.9" cy="149.9" r=".49" fill="none" stroke="#f0f" stroke-width=".25"/>
<circle cx="139.9" cy="147.3" r=".49" fill="#f0f"/>
<circle cx="139.9" cy="147.3" r=".49" fill="none" stroke="#f0f" stroke-width=".25"/>
<circle cx="78.9" cy="147.3" r=".49" fill="#f0f"/>
<circle cx="78.9" cy="147.3" r=".49" fill="none" stroke="#f0f" stroke-width=".25"/>
<circle cx="91.6" cy="177.8" r=".49" fill="#f0f"/>
<circle cx="91.6" cy="177.8" r=".49" fill="none" stroke="#f0f" stroke-width=".25"/>
<circle cx="38.3" cy="50.8" r=".49" fill="#f0f"/>
<circle cx="38.3" cy="50.8" r=".49" fill="none" stroke="#f0f" stroke-width=".25"/>
<circle cx="38.3" cy="55.9" r=".49" fill="#f0f"/>
<circle cx="38.3" cy="55.9" r=".49" fill="none" stroke="#f0f" stroke-width=".25"/>
<circle cx="38.3" cy="53.4" r=".49" fill="#f0f"/>
<circle cx="38.3" cy="53.4" r=".49" fill="none" stroke="#f0f" stroke-width=".25"/>
<circle cx="68.8" cy="63.5" r=".49" fill="#f0f"/>
<circle cx="68.8" cy="63.5" r=".49" fill="none" stroke="#f0f" stroke-width=".25"/>
<circle cx="91.6" cy="147.3" r=".49" fill="#f0f"/>
<circle cx="91.6" cy="147.3" r=".49" fill="none" stroke="#f0f" stroke-width=".25"/>
<circle cx="249.1" cy="45.7" r=".49" fill="#f0f"/>
<circle cx="249.1" cy="45.7" r=".49" fill="none" stroke="#f0f" stroke-width=".25"/>
<circle cx="231.3" cy="101.6" r=".49" fill="#f0f"/>
<circle cx="231.3" cy="101.6" r=".49" fill="none" stroke="#f0f" stroke-width=".25"/>
<circle cx="340.5" cy="43.2" r=".49" fill="#f0f"/>
<circle cx="340.5" cy="43.2" r=".49" fill="none" stroke="#f0f" stroke-width=".25"/>
<circle cx="231.3" cy="45.7" r=".49" fill="#f0f"/>
<circle cx="231.3" cy="45.7" r=".49" fill="none" stroke="#f0f" stroke-width=".25"/>
<circle cx="231.3" cy="66.1" r=".49" fill="#f0f"/>
<circle cx="231.3" cy="66.1" r=".49" fill="none" stroke="#f0f" stroke-width=".25"/>
<circle cx="68.8" cy="109.2" r=".49" fill="#f0f"/>
<circle cx="68.8" cy="109.2" r=".49" fill="none" stroke="#f0f" stroke-width=".25"/>
<circle cx="106.9" cy="109.2" r=".49" fill="#f0f"/>
<circle cx="106.9" cy="109.2" r=".49" fill="none" stroke="#f0f" stroke-width=".25"/>
<circle cx="104.3" cy="114.3" r=".49" fill="#f0f"/>
<circle cx="104.3" cy="114.3" r=".49" fill="none" stroke="#f0f" stroke-width=".25"/>
<text font-size="4.3" fill="#f0f" x="226.3" y="29.5">ESP32 MODULE</text>
<text font-size="4.1" fill="#f0f" x="35.8" y="29.1">Power Supply</text>
<text font-size="4" fill="#f0f" x="226.3" y="140.8">Offpage Connector</text>
<g font-size="3.1">
<text x="42.2" y="2.8">5</text>
<text x="126.1" y="2.8">4</text>
<text x="210.1" y="2.8">3</text>
<text x="294" y="2.8">2</text>
<text x="378" y="2.8">1</text>
<text x=".2" y="39.9">D</text>
<text x=".2" y="114.1">C</text>
<text x=".2" y="188.4">B</text>
<text x=".2" y="262.6">A</text>
<text x="420.1" y="262.6">A</text>
</g>
<g font-size="2.3">
<text x="227.5" y="39.7">VDD33</text>
<text x="332.2" y="40.1">39</text>
<text x="42.9" y="47.8">6</text>
<text x="62.9" y="47.8">1</text>
<text x="72.6" y="44.8">VBUS_5V</text>
<text x="124.2" y="47.8">1</text>
<text x="136.6" y="47.8">6</text>
<text x="148.8" y="44.8">VCC_5V</text>
<text x="289.3" y="42.7">1</text>
<text x="289.3" y="45.2">2</text>
<text x="289.3" y="47.8">3</text>
<text x="332.2" y="42.7">38</text>
<text x="332.2" y="45.2">37</text>
<text x="332.2" y="47.8">36</text>
<text x="42.9" y="50.3">7</text>
<text x="42.9" y="52.8">8</text>
<text x="62.9" y="50.3">2</text>
<text x="62.9" y="52.8">3</text>
<text x="124.2" y="50.3">2</text>
<text x="124.2" y="52.8">3</text>
<text x="136.6" y="52.8">4</text>
<text x="136.6" y="50.3">5</text>
<text x="289.3" y="50.3">4</text>
<text x="289.3" y="52.8">5</text>
<text x="332.2" y="50.3">35</text>
<text x="332.2" y="52.8">34</text>
<text x="42.9" y="55.4">9</text>
<text x="62.9" y="57.9">5</text>
<text x="62.9" y="55.4">4</text>
<text x="289.3" y="55.4">6</text>
<text x="289.3" y="57.9">7</text>
<text x="332.2" y="55.4">33</text>
<text x="332.2" y="57.9">32</text>
<text x="288" y="65.5">10</text>
<text x="289.3" y="60.5">8</text>
<text x="289.3" y="63">9</text>
<text x="332.2" y="60.5">31</text>
<text x="332.2" y="63">30</text>
<text x="332.2" y="65.5">29</text>
<text x="288" y="68.1">11</text>
<text x="288" y="70.6">12</text>
<text x="332.2" y="68.1">28</text>
<text x="332.2" y="70.6">27</text>
<text x="288" y="73.2">13</text>
<text x="288" y="75.7">14</text>
<text x="332.2" y="73.2">26</text>
<text x="332.2" y="75.7">25</text>
<text x="227.5" y="82.9">VDD33</text>
<text x="167.3" y="93.5">1</text>
<text x="299.4" y="90.7" transform="rotate(-90 299.4 90.7)">15</text>
<text x="301.9" y="90.7" transform="rotate(-90 301.9 90.7)">16</text>
<text x="304.4" y="90.7" transform="rotate(-90 304.4 90.7)">17</text>
<text x="307" y="90.7" transform="rotate(-90 307 90.7)">18</text>
<text x="309.5" y="90.7" transform="rotate(-90 309.5 90.7)">19</text>
<text x="312.1" y="90.7" transform="rotate(-90 312.1 90.7)">20</text>
<text x="314.6" y="90.7" transform="rotate(-90 314.6 90.7)">21</text>
<text x="317.1" y="90.7" transform="rotate(-90 317.1 90.7)">22</text>
<text x="319.7" y="90.7" transform="rotate(-90 319.7 90.7)">23</text>
<text x="322.2" y="90.7" transform="rotate(-90 322.2 90.7)">24</text>
<text x="34.5" y="100.7">VCC_5V</text>
<text x="167.3" y="101.1">1</text>
<text x="77.7" y="105.7">+5V_A</text>
<text x="92.9" y="105.7">+5V_A</text>
<text x="108.9" y="103.6">1</text>
<text x="131.5" y="103.6">4</text>
<text x="34.5" y="110.8">VBUS_5V</text>
<text x="85.3" y="110.8">+5V_B</text>
<text x="108.9" y="108.7">2</text>
<text x="108.9" y="113.8">3</text>
<text x="131.5" y="108.7">5</text>
<text x="131.5" y="113.8">6</text>
<text x="167.3" y="108.7">1</text>
<text x="167.3" y="116.3">1</text>
<text x="167.3" y="124">1</text>
<text x="37" y="143.8">+5V_B</text>
<text x="75.1" y="143.8">+5V</text>
<text x="136.1" y="141.3">VDD33</text>
<text x="98.8" y="146.8">3</text>
<text x="129" y="146.8">2</text>
<text x="129" y="149.4">4</text>
<text x="113.9" y="158" transform="rotate(-90 113.9 158)">1</text>
<text x="328.6" y="281.3">Title</text>
<text x="338.8" y="283.8">&lt;Title&gt;</text>
<text x="331.2" y="291.4">A3</text>
<text x="338.8" y="288.9">Document</text>
<text x="338.8" y="291.4">&lt;Doc&gt;</text>
<text x="350.8" y="288.9">Number</text>
<text x="412.4" y="288.9">Rev</text>
<text x="415" y="291.4">&lt;RevC</text>
<text x="328.6" y="296.5">Date:</text>
<text x="341.8" y="296.5">Monday, March 26, 2018</text>
<text x="379.4" y="296.5">Sheet</text>
<text x="392.1" y="296.5">1</text>
<text x="399.7" y="296.5">of</text>
<text x="407.4" y="296.5">2</text>
</g>
<g font-size="2.3" fill="#000080">
<text x="292.3" y="37.7">U8</text>
<text x="307.5" y="37.7">ESP-WROOM-32</text>
<text x="45.9" y="45.3">J37</text>
<text x="127.2" y="42.8">J38</text>
<text x="231.3" y="52.9">C4</text>
<text x="249.1" y="52.9">C5</text>
<text x="231.3" y="58">22uF/10V(20%)</text>
<text x="249.1" y="58">0.1uF/50V(10%) IO35</text>
<text x="45.9" y="63.1">USB_CON8</text>
<text x="76.4" y="60.5">D9</text>
<text x="78.9" y="65.6">LESD5D5.0CT1G</text>
<text x="117" y="60.5">CONN Header 3x2</text>
<text x="231.3" y="88.5">R41</text>
<text x="175.5" y="93.6">TSTP1</text>
<text x="110.7" y="100.2">SW1</text>
<text x="175.5" y="96.1">TP_1MM</text>
<text x="175.5" y="101.2">TSTP2</text>
<text x="231.3" y="98.6">10K(1%)</text>
<text x="45.9" y="103.7">D8</text>
<text x="56.1" y="103.7">BAT760-7</text>
<text x="175.5" y="103.7">TP_1MM</text>
<text x="231.3" y="106.3">C7</text>
<text x="45.9" y="113.9">D10</text>
<text x="56.1" y="113.9">BAT760-7</text>
<text x="175.5" y="108.8">TSTP3</text>
<text x="175.5" y="111.3">TP_1MM</text>
<text x="231.3" y="111.3">0.1uF/50V(10%)</text>
<text x="175.5" y="116.4">TSTP4</text>
<text x="175.5" y="119">TP_1MM</text>
<text x="112" y="121.5">Switch Self-locking</text>
<text x="175.5" y="124">TSTP5</text>
<text x="175.5" y="126.6">TP_1MM</text>
<text x="101.8" y="141.8">U7</text>
<text x="109.4" y="141.8">LD1117S33CTR</text>
<text x="73.9" y="154.5">R40</text>
<text x="71.3" y="157.1">2K(1%)</text>
<text x="139.9" y="157.1">C3</text>
<text x="73.9" y="167.2">D7</text>
<text x="91.6" y="162.1">C6</text>
<text x="91.6" y="167.2">10uF/25V(10%)</text>
<text x="139.9" y="162.1">22uF/10V(20%)</text>
<text x="66.2" y="169.8">RED LED</text>
</g>
<g font-size="2.3" fill="#004080">
<text x="321.3" y="41.7">P_GND</text>
<text x="293.6" y="44.3">GND1</text>
<text x="293.6" y="46.8">3V3</text>
<text x="322.8" y="44.3">GND3</text>
<text x="324.2" y="46.8">IO23</text>
<text x="47.2" y="49.4">GND VBUS</text>
<text x="47.2" y="51.9">GND</text>
<text x="57.5" y="51.9">D-</text>
<text x="293.6" y="49.4">EN</text>
<text x="293.6" y="51.9">SENSOR_VP</text>
<text x="323.3" y="51.9">TXD0</text>
<text x="324.2" y="49.4">IO22</text>
<text x="47.2" y="54.4">GND</text>
<text x="47.2" y="57">GND</text>
<text x="54.8" y="59.5">GND</text>
<text x="56.6" y="57">NC</text>
<text x="56.9" y="54.4">D+</text>
<text x="293.6" y="54.4">SENSOR_VN</text>
<text x="293.6" y="57">IO34</text>
<text x="293.6" y="59.5">IO35</text>
<text x="323.1" y="54.4">RXD0</text>
<text x="324.2" y="57">IO21</text>
<text x="325.8" y="59.5">NC</text>
<text x="293.6" y="62.1">IO32</text>
<text x="293.6" y="64.6">IO33</text>
<text x="324.2" y="62.1">IO19</text>
<text x="324.2" y="64.6">IO18</text>
<text x="293.6" y="67.1">IO25</text>
<text x="293.6" y="69.7">IO26</text>
<text x="324.2" y="69.7">IO17</text>
<text x="325.4" y="67.1">IO5</text>
<text x="293.6" y="72.2">IO27</text>
<text x="293.6" y="74.8">IO14</text>
<text x="293.6" y="77.3">IO12</text>
<text x="324.2" y="72.2">IO16</text>
<text x="325.4" y="74.8">IO4</text>
<text x="325.4" y="77.3">IO0</text>
<text x="301" y="85.1" transform="rotate(-90 301 85.1)">GND2</text>
<text x="303.5" y="85.1" transform="rotate(-90 303.5 85.1)">IO13</text>
<text x="306.1" y="85.1" transform="rotate(-90 306.1 85.1)">SD2</text>
<text x="308.6" y="85.1" transform="rotate(-90 308.6 85.1)">SD3</text>
<text x="311.1" y="85.1" transform="rotate(-90 311.1 85.1)">CMD</text>
<text x="313.7" y="85.1" transform="rotate(-90 313.7 85.1)">CLK</text>
<text x="316.2" y="85.1" transform="rotate(-90 316.2 85.1)">SD0</text>
<text x="318.8" y="85.1" transform="rotate(-90 318.8 85.1)">SD1</text>
<text x="321.3" y="85.1" transform="rotate(-90 321.3 85.1)">IO15</text>
<text x="323.8" y="85.1" transform="rotate(-90 323.8 85.1)">IO2</text>
<text x="103.1" y="148.4">VIN</text>
<text x="119.6" y="148.4">VOUT</text>
<text x="115.6" y="153.7" transform="rotate(-90 115.6 153.7)">GND/ADJ</text>
<text x="121.5" y="151">TAB</text>
</g>
<g font-size="2.3" fill="#f00">
<text x="104.8" y="47.4">ESP_EN</text>
<text x="267.4" y="47.8">EN</text>
<text x="351.2" y="45.3">IO23</text>
<text x="351.2" y="47.8">IO22</text>
<text x="104.8" y="52.5">ESP_RXD0</text>
<text x="104.8" y="49.9">ESP_TXD0</text>
<text x="351.2" y="52.9">RXD0</text>
<text x="351.2" y="50.3">TXD0</text>
<text x="140.4" y="57.5">ESP_GPIO0_B R51 10K(1%)</text>
<text x="173.4" y="57.5">ESP_GPIO0</text>
<text x="351.2" y="55.4">IO21</text>
<text x="267.4" y="60.5">IO32</text>
<text x="267.4" y="63">IO33</text>
<text x="351.2" y="60.5">IO19</text>
<text x="351.2" y="63">IO18</text>
<text x="351.2" y="65.6">IO5</text>
<text x="267.4" y="70.7">IO27</text>
<text x="351.2" y="70.7">IO16</text>
<text x="351.2" y="68.1">IO17</text>
<text x="267.4" y="73.2">IO14</text>
<text x="267.4" y="75.7">IO12</text>
<text x="351.2" y="75.7">IO0</text>
<text x="351.2" y="73.2">IO4</text>
<text x="148" y="93.1">ESP_EN</text>
<text x="148" y="100.7">ESP_RXD0</text>
<text x="244.5" y="101.1">EN</text>
<text x="275" y="101.1">IO13</text>
<text x="275" y="103.7">IO15</text>
<text x="275" y="106.2">IO2</text>
<text x="148" y="108.3">ESP_TXD0</text>
<text x="275" y="113.4">ESP_EN</text>
<text x="313.1" y="113.8">EN</text>
<text x="275" y="116">ESP_RXD0</text>
<text x="275" y="118.5">ESP_TXD0</text>
<text x="313.1" y="116.4">RXD0</text>
<text x="313.1" y="118.9">TXD0</text>
<text x="148" y="123.6">ESP_GPIO0_B</text>
<text x="275" y="121">ESP_GPIO0</text>
<text x="313.1" y="121.5">IO0</text>
<text x="234.9" y="147.9">ESP_IO35</text>
<text x="272.5" y="149.4">IO23</text>
<text x="272.5" y="146.9">IO35</text>
<text x="293.3" y="147.9">ESP_TCH_0_A</text>
<text x="336" y="149.4">IO0</text>
<text x="336" y="146.9">IO4</text>
<text x="234.9" y="153">ESP_IO16</text>
<text x="234.9" y="150.5">ESP_IO23</text>
<text x="234.9" y="155.5">ESP_IO17</text>
<text x="272.5" y="154.5">IO17</text>
<text x="272.5" y="151.9">IO16</text>
<text x="293.3" y="150.5">ESP_TCH_1_A</text>
<text x="293.3" y="153">ESP_TCH_2_A</text>
<text x="293.3" y="155.5">ESP_TCH_3_A</text>
<text x="336" y="154.5">IO15</text>
<text x="336" y="151.9">IO2</text>
<text x="234.9" y="160.6">ESP_IO18</text>
<text x="234.9" y="158.1">ESP_IO5</text>
<text x="272.5" y="159.6">IO18</text>
<text x="272.5" y="157">IO5</text>
<text x="293.3" y="158.1">ESP_TCH_4_A</text>
<text x="293.3" y="160.6">ESP_TCH_5_A</text>
<text x="336" y="159.6">IO12</text>
<text x="336" y="157">IO13</text>
<text x="234.9" y="163.2">ESP_IO19</text>
<text x="234.9" y="165.7">ESP_IO21</text>
<text x="272.5" y="167.2">IO22</text>
<text x="272.5" y="164.6">IO21</text>
<text x="272.5" y="162.1">IO19</text>
<text x="293.3" y="165.7">ESP_TCH_7_A</text>
<text x="293.3" y="163.2">ESP_TCH_6_A</text>
<text x="336" y="167.2">IO33</text>
<text x="336" y="164.6">IO27</text>
<text x="336" y="162.1">IO14</text>
<text x="234.9" y="168.2">ESP_IO22</text>
<text x="293.3" y="168.2">ESP_TCH_8_A</text>
<text x="293.3" y="170.8">ESP_TCH_9_A</text>
<text x="336" y="169.7">IO32</text>
</g>
<text font-size="2.2" x="328.6" y="288.8">Size</text>
</svg>
